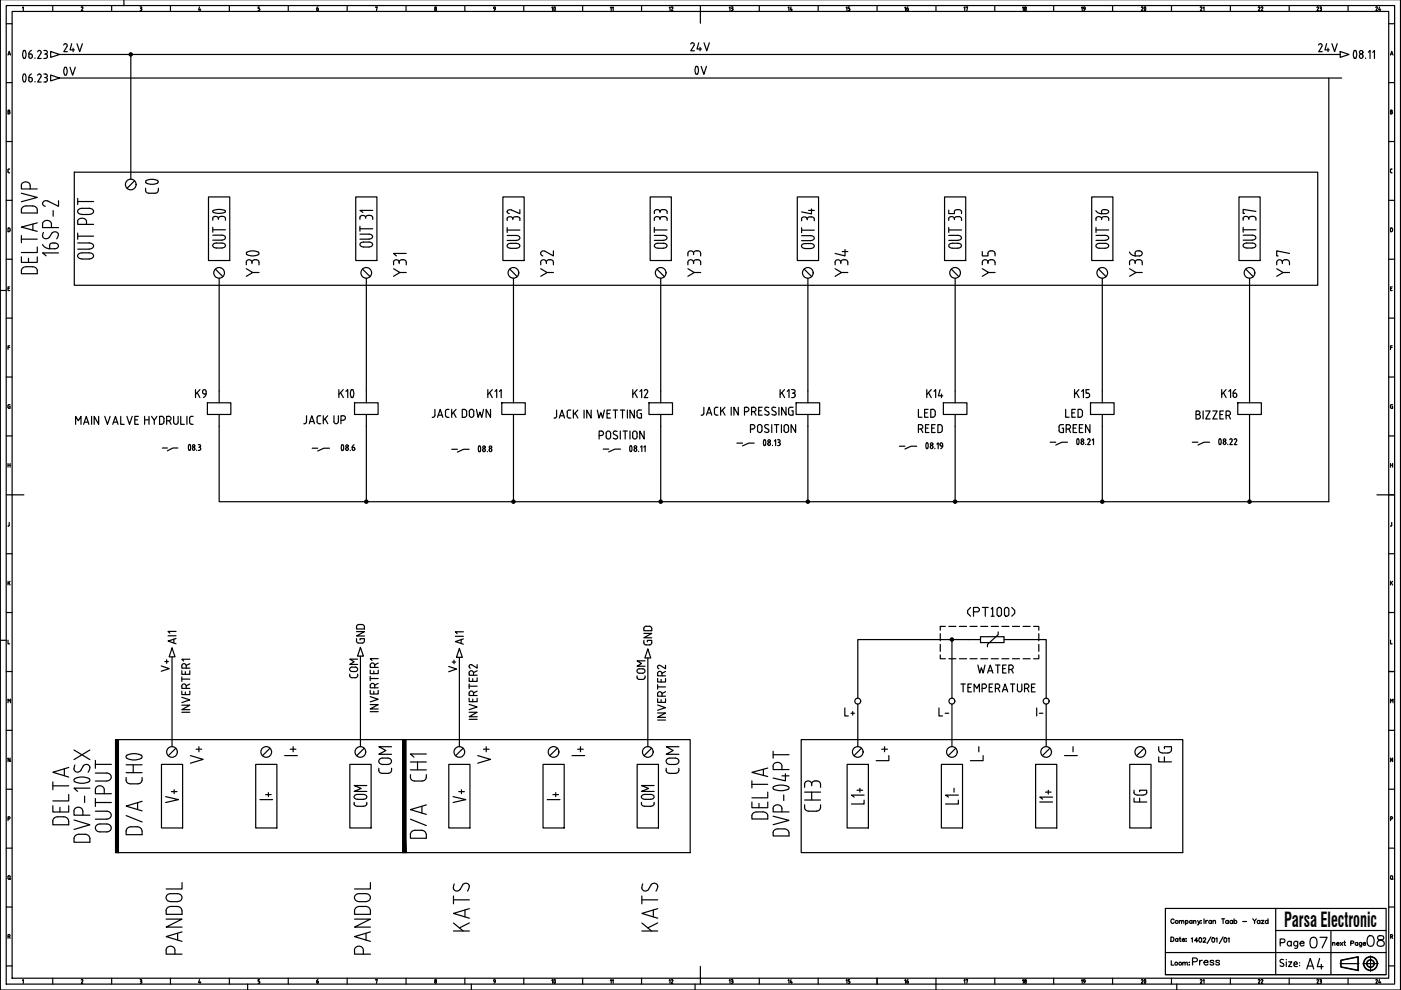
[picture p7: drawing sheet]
<svg xmlns="http://www.w3.org/2000/svg" width="297mm" height="210mm" viewBox="0 0 297 210" stroke-linecap="round" stroke-linejoin="round" font-family="sans-serif">
<!-- layer: 035 -->
<g fill="none" stroke="#000" stroke-width=".25">
<path d="M26.3 -.1v1.3M296.9 -.1v210h-296.8v-210M1.3 5h1.3M1.3 17.5h1.3M1.7 11.7l.3-.8 .2 .8M1.8 11.4h.3M2.6 2.4h291.8v205h-291.8zM4.8 1.6l.1-.1v.8M11.2 1.2v1.2M17.2 1.6l.2-.1h.2l-.4 .8h.4M23.7 1.2v1.2M29.7 1.5h.2"/>
<path d="M29.7 2.3h.2M29.8 1.8h.1M29.9 1.5l.1 .1-.1 .2 .2 .3-.2 .2M36.1 1.2v1.2M42.3 1.5l-.2 .6h.5M42.4 1.9v.4M48.6 1.2v1.2M54.7 2.3h.2M54.9 1.8l.2 .2-.2 .3M55 1.5h-.3v.3h.2M61.1 1.2v1.2M73.6 1.2v1.2"/>
<path d="M79.6 1.6l.4-.1-.2 .8M86.1 1.2v1.2M98.6 1.2v1.2M111 1.2v1.2M123.5 1.2v1.2M136 1.2v1.2M148.5 1.2v1.2M161 1.2v1.2M173.5 1.2v1.2M186 1.2v1.2M198.4 1.2v1.2M210.9 1.2v1.2"/>
<path d="M223.4 1.2v1.2M235.9 1.2v1.2M248.4 1.2v1.2M260.9 1.2v1.2M273.3 1.2v1.2M285.8 1.2v1.2M294.4 5h1.3M294.4 17.5h1.3M294.8 11.7l.3-.8 .2 .8M294.9 11.4h.4M1.3 30h1.3M1.7 36.4l.2 .2"/>
<path d="M1.9 35.8l-.2 .2v.4M1.9 36.6h.1M1.9 35.8h.1M294.4 30h1.3M294.8 36.4l.2 .2M294.8 23.7h.2M295 35.8l-.2 .2v.4M295 36.6h.2M295 35.8h.2M295 23.3l.2 .2-.2 .2 .2 .2v.2h-.4v-.7h.2M1.3 42.5h1.3M1.3 55h1.3"/>
<path d="M1.9 48.3l.2 .3v.4l-.2 .1M1.9 48.3h-.2v.8h.2M294.4 42.5h1.3M294.4 55h1.3M295 48.3l.3 .3-.1 .4-.2 .1M295 48.3h-.2v.8h.2M.1 61.6h1.2M1.3 67.5h1.3M1.3 79.9h1.3M1.7 61.2h.3M1.7 73.7h.4M2.1 60.8h-.4v.8h.4"/>
<path d="M2.1 73.3h-.4v.8M294.4 67.5h1.3M294.4 79.9h1.3M294.8 61.2h.3M294.8 73.7h.4M295.2 60.8h-.4v.8h.4M295.2 73.3h-.4v.8M1.3 92.4h1.3M294.4 92.4h1.3M294.8 98.3v.8M294.8 98.6h.5M295 85.8h-.1l-.1 .5 .2 .3"/>
<path d="M295 85.8h.3M295.1 86.1h.2v.5h-.3M295.3 98.3v.8M1.3 104.9h1.3M1.3 117.4h1.3M1.7 111.5h.1M2 110.8v.6l-.2 .1M294.4 104.9h1.3M294.4 117.4h1.3M294.8 111.5h.1M295.1 110.8v.6l-.2 .1M.1 135.8h1.2"/>
<path d="M1.3 129.9h1.3M1.7 135.7v.8h.4M294.4 129.9h1.3M294.8 135.7v.8h.4M294.8 123.2v.8M295 123.5l.3 .5M295.3 123.2l-.5 .5M1.3 142.4h1.3M1.3 154.8h1.3M294.4 142.4h1.3M294.4 154.8h1.3M1.3 167.3h1.3"/>
<path d="M1.3 179.8h1.3M1.7 173.6h.4v-.4h-.4v.8M294.4 167.3h1.3M294.4 179.8h1.3M294.8 173.6h.4v-.4h-.4v.8M295.3 160.7v.8l-.5-.8v.8M1.3 192.3h1.3M294.4 192.3h1.3M1.3 204.8h1.3M4.8 207.9l.1-.2v.8M11.2 207.4v1.3M17.2 207.8l.2-.1 .2 .1-.4 .7h.4"/>
<path d="M23.7 207.4v1.3M29.7 207.7h.2M29.7 208.5h.2M29.8 208h.1M29.9 207.7l.1 .2-.1 .1 .2 .3-.2 .2M36.1 207.4v1.3M42.3 207.7l-.2 .6h.5M42.4 208.1v.4M48.6 207.4v1.3M52.5 208.7v1.2M54.7 208.5h.2M54.9 208l.2 .2-.2 .3"/>
<path d="M55 207.7h-.3v.3h.2M61.1 207.4v1.3M73.6 207.4v1.3M79.6 207.8l.4-.1-.2 .8M86.1 207.4v1.3M98.6 207.4v1.3M99.9 208.7v1.2M111 207.4v1.3M123.5 207.4v1.3M136 207.4v1.3M147.4 208.7v1.2M148.5 207.4v1.3"/>
<path d="M161 207.4v1.3M173.5 207.4v1.3M186 207.4v1.3M198.4 207.4v2.5M210.9 207.4v1.3M223.4 207.4v1.3M235.9 207.4v1.3M248.4 207.4v1.3M249.5 208.7v1.2M260.9 207.4v1.3M273.3 207.4v1.3M285.8 207.4v1.3"/>
<path d="M294.5 204.8h1.2"/>
<circle cx="92.3" cy="2" r=".21"/>
<circle cx="92.3" cy="1.6" r=".18"/>
<circle cx="92.3" cy="208.3" r=".21"/>
<circle cx="92.3" cy="207.9" r=".18"/>
</g>
<!-- layer: 07 -->
<path d="M1.3 1.2h294.4v207.5h-294.4zM148.5 2.4v2.5M2.6 104.9h2.5M291.9 104.9h2.5M148.5 204.9v2.5" fill="none" stroke="#000" stroke-width=".25"/>
<g fill="none" stroke="#000" stroke-width=".25">
<path d="M12.6 11.5h271.5M12.6 16.5h271.9M27.7 11.5v26.5M281.7 16.5v89.9h-235.2v-16M46.5 59v23.9M77.7 59v23.9M108.9 59v23.9M140.1 59v23.9M171.3 59v23.9M202.5 59v23.9M233.7 59v23.9M264.9 59v23.9"/>
<path d="M77.7 90.4v16M108.9 90.4v16M140.1 90.4v16M171.3 90.4v16M202.5 90.4v16M233.7 90.4v16M264.9 90.4v16M36.5 139.3v19M76.4 139.1v19.2M97.4 139.4v18.9M137.4 139.5v18.8M201.8 135.6v12.4"/>
<path d="M205.4 135.6h-23.5v12.4M215.4 135.6h6.4v12.4M181.9 149.3v9M201.8 149.3v9M221.8 149.3v9"/>
</g>
<!-- layer: SYMS -->
<g fill="none" stroke="#000" stroke-width=".25">
<path d="M15.8 36.5h263.6v24h-263.6zM44.2 41.8h4.5v13.4h-4.5zM45.7 57.1l1.6 1.6M75.4 41.8h4.5v13.4h-4.5zM76.9 57.1l1.6 1.6M106.6 41.8h4.5v13.4h-4.5zM108.1 57.1l1.6 1.6M137.8 41.8h4.5v13.4h-4.5zM139.3 57.1l1.6 1.6M169 41.8h4.6v13.4h-4.6zM170.5 57.1l1.6 1.6M200.3 41.8h4.5v13.4h-4.5z"/>
<path d="M201.7 57.1l1.6 1.6M231.5 41.8h4.5v13.4h-4.5zM232.9 57.1l1.6 1.6M262.7 41.8h4.5v13.4h-4.5zM264.1 57.1l1.6 1.6M44 85.4h4.9v2.5h-4.9zM46.5 87.9v2.5M77.7 87.9v2.5M106.4 85.4h5v2.5h-5zM108.9 87.9v2.5M137.6 85.4h5v2.5h-5zM140.1 87.9v2.5"/>
<path d="M168.8 85.4h5v2.5h-5zM171.3 82.9v2.5M171.3 87.9v2.5M200 85.4h5v2.5h-5zM231.2 85.4h5v2.5h-5zM233.7 82.9v2.5M262.4 85.4h5v2.5h-5zM264.9 87.9v2.5M205.4 135.6h2.5M207.9 135h5v1.2h-5zM211.6 134v.6l-2.2 2v.5M212.9 135.6h2.5"/>
<path d="M24.5 156.8h60.9v24h-60.9zM25.1 156.8v24M37.3 158.6l-1.6 1.6M57.2 158.6l-1.5 1.6M77.2 158.6l-1.6 1.6M85.4 156.8h60.9v24h-60.9zM86 156.8v24M98.2 158.6l-1.6 1.6M118.2 158.6l-1.6 1.6M138.1 158.6l-1.5 1.6M169.9 156.8h80.9v24h-80.9zM182.7 158.6l-1.6 1.6"/>
<path d="M202.6 158.6l-1.6 1.6M222.6 158.6l-1.6 1.6M242.6 158.6l-1.6 1.6M34.2 162.1h4.5v13.4h-4.5zM54.2 162.1h4.5v13.4h-4.5zM74.2 162.1h4.5v13.4h-4.5zM95.2 162.1h4.4v13.4h-4.4zM115.1 162.1h4.5v13.4h-4.5zM135.1 162.1h4.5v13.4h-4.5zM179.6 162.1h4.5v13.4h-4.5zM199.6 162.1h4.5v13.4h-4.5zM219.6 162.1h4.5v13.4h-4.5z"/>
<path d="M239.5 162.1h4.5v13.4h-4.5z"/>
<circle cx="27.7" cy="11.5" r=".35"/>
<circle cx="27.7" cy="11.5" r=".12"/>
<circle cx="27.7" cy="11.5" r=".22"/>
<circle cx="46.5" cy="57.9" r="1.13"/>
<circle cx="77.7" cy="57.9" r="1.13"/>
<circle cx="108.9" cy="57.9" r="1.13"/>
<circle cx="140.1" cy="57.9" r="1.13"/>
<circle cx="171.3" cy="57.9" r="1.13"/>
<circle cx="202.5" cy="57.9" r="1.13"/>
<circle cx="233.7" cy="57.9" r="1.13"/>
<circle cx="264.9" cy="57.9" r="1.13"/>
<circle cx="77.7" cy="106.4" r=".35"/>
<circle cx="77.7" cy="106.4" r=".12"/>
<circle cx="77.7" cy="106.4" r=".22"/>
<circle cx="108.9" cy="106.4" r=".35"/>
<circle cx="108.9" cy="106.4" r=".12"/>
<circle cx="108.9" cy="106.4" r=".22"/>
<circle cx="140.1" cy="106.4" r=".35"/>
<circle cx="140.1" cy="106.4" r=".12"/>
<circle cx="140.1" cy="106.4" r=".22"/>
<circle cx="171.3" cy="106.4" r=".35"/>
<circle cx="171.3" cy="106.4" r=".12"/>
<circle cx="171.3" cy="106.4" r=".22"/>
<circle cx="202.5" cy="106.4" r=".35"/>
<circle cx="202.5" cy="106.4" r=".12"/>
<circle cx="202.5" cy="106.4" r=".22"/>
<circle cx="233.7" cy="106.4" r=".35"/>
<circle cx="233.7" cy="106.4" r=".12"/>
<circle cx="233.7" cy="106.4" r=".22"/>
<circle cx="264.9" cy="106.4" r=".35"/>
<circle cx="264.9" cy="106.4" r=".12"/>
<circle cx="264.9" cy="106.4" r=".22"/>
<circle cx="201.8" cy="135.6" r=".35"/>
<circle cx="201.8" cy="135.6" r=".12"/>
<circle cx="201.8" cy="135.6" r=".22"/>
<circle cx="36.5" cy="159.4" r="1.13"/>
<circle cx="56.4" cy="159.4" r="1.13"/>
<circle cx="76.4" cy="159.4" r="1.13"/>
<circle cx="97.4" cy="159.4" r="1.13"/>
<circle cx="117.4" cy="159.4" r="1.13"/>
<circle cx="137.3" cy="159.4" r="1.13"/>
<circle cx="181.9" cy="159.4" r="1.13"/>
<circle cx="201.8" cy="159.4" r="1.13"/>
<circle cx="221.8" cy="159.4" r="1.13"/>
<circle cx="241.8" cy="159.4" r="1.13"/>
</g>
<!-- layer: TAGS -->
<g fill="none" stroke="#000" stroke-width=".25">
<path d="M16.5 46.9a1.01 1.01 0 0 1 .9-.6 1.01 1.01 0 0 1 .9 .6v.7M16.5 51.5h2.4a.73 .73 0 0 1 .9 .9l-.9 .4M16.5 46.9v.7h3.3M16.5 52.8h2.4M16.5 50.1h3.3M16.5 42.1v1.3M16.5 49.4v1.3M16.5 42.7h3.3M16.7 53.8a4.2 4.2 0 0 1 2.6-.1 .6 .6 0 0 1 .5 .6 .6 .6 0 0 1-.5 .5 4.2 4.2 0 0 1-2.6-.1 .52 .52 0 0 1 0-.9zM16.7 44.4a4.2 4.2 0 0 1 2.6-.2 .6 .6 0 0 1 .5 .6 .6 .6 0 0 1-.5 .6 4.2 4.2 0 0 1-2.6-.1 .52 .52 0 0 1 0-.9zM45.1 49.9h1.9a.55 .55 0 0 1 .8 .5 .55 .55 0 0 1-.8 .5M45.1 50.9h2"/>
<path d="M45.1 48.7h2.7M45.1 46.3v.4M45.1 48.2v1M45.2 44.6l-.1 .2 .1 .2M45.3 45l1.4 .2 1-.2M45.3 44.6l1.4-.2 1 .2M45.3 51.7l1.7-.2a.56 .56 0 0 1 .8 .6 .56 .56 0 0 1-.7 .5h-1.3a.52 .52 0 0 1-.6-.2 .52 .52 0 0 1 .1-.7zM46.3 46.3v.2M47.2 45.9h.3l.3 .4M47.2 45.9a.71 .71 0 0 0-.9 .4 .65 .65 0 0 0-.6-.4 .65 .65 0 0 0-.6 .4M47.7 44.6l.1 .2-.1 .2M76.3 49.6h1.9a.55 .55 0 0 1 .8 .6 .55 .55 0 0 1-.8 .5"/>
<path d="M76.3 50.7h2M76.3 48.5h2.7M76.3 46.1v.4M76.3 48v1M76.5 51.5l1.7-.2a.56 .56 0 0 1 .8 .5 .56 .56 0 0 1-.7 .6h-1.2a.52 .52 0 0 1-.7-.3 .52 .52 0 0 1 .1-.6zM77.5 46.1v.2M78.1 45.7l-.5 .2-.1 .2a.65 .65 0 0 0-.6-.4 .65 .65 0 0 0-.6 .4M78.1 45.7a.7 .7 0 0 1 .9 .4M79 44.6h-2.7l.6 .4M79 46.1v.4M107.5 46.4a.65 .65 0 0 1 .6-.5 .65 .65 0 0 1 .6 .5M107.5 49.9h2a.55 .55 0 0 1 .7 .5 .55 .55 0 0 1-.7 .6"/>
<path d="M107.5 51h2M107.5 48.8h2.7M107.5 46.4v.4M107.5 48.3v1M107.7 51.7l1.8-.1a.56 .56 0 0 1 .7 .5 .56 .56 0 0 1-.7 .6l-1.2-.1a.52 .52 0 0 1-.7-.2 .52 .52 0 0 1 .1-.7zM108.7 46.4v.2M109.3 45.9l-.3 .1-.3 .4M109.3 45.9a.7 .7 0 0 1 .9 .5v.4M110.2 44.5v.8l-1.8-.8a.49 .49 0 0 0-.7 0 .49 .49 0 0 0 0 .7l.3 .1M138.7 49.9h2a.55 .55 0 0 1 .7 .5 .55 .55 0 0 1-.7 .5l-2 .1M138.7 48.8h2.7M138.7 48.2v1.1"/>
<path d="M139 51.7l1.7-.1a.56 .56 0 0 1 .7 .5 .56 .56 0 0 1-.7 .5h-1.2a.52 .52 0 0 1-.7-.2 .52 .52 0 0 1 .2-.7zM139.9 46.3a.81 .81 0 0 1 .9-.4 .81 .81 0 0 1 .6 .9M139.9 44.9a.81 .81 0 0 1 1-.4 .81 .81 0 0 1 .5 .8M139.9 46.3a.65 .65 0 0 0-.6-.4 .65 .65 0 0 0-.6 .4v.5M139.9 44.9a.65 .65 0 0 0-.6-.5 .65 .65 0 0 0-.6 .5v.4M139.9 44.9v.2M139.9 46.3v.3M169.9 46.4a.65 .65 0 0 1 .6-.4 .65 .65 0 0 1 .6 .4 .88 .88 0 0 1 1.5 0M170 50h1.9a.55 .55 0 0 1 .7 .5 .55 .55 0 0 1-.7 .5M170 51h1.9M170 48.8h2.6M170 46.4v.4"/>
<path d="M170 48.3v1M170.2 51.8l1.7-.2a.56 .56 0 0 1 .7 .6 .56 .56 0 0 1-.7 .5h-1.2a.52 .52 0 0 1-.7-.2 .52 .52 0 0 1 .2-.7zM171.1 46.4v.2M171.4 44.6h1.2M172 44.3v1.1l-2-.5M172.6 46.4v.4M201.2 49.9h1.9a.55 .55 0 0 1 .7 .5 .55 .55 0 0 1-.7 .5l-1.9 .1M201.2 44.5v.8h1.2v-.4M201.2 48.8h2.7M201.2 48.2v1.1M201.4 51.7l1.7-.1a.56 .56 0 0 1 .7 .5 .56 .56 0 0 1-.7 .5h-1.2a.52 .52 0 0 1-.6-.2 .52 .52 0 0 1 .1-.7zM202.4 46.3v.3"/>
<path d="M203.2 45.9l.6 .2 .1 .7M203.2 44.4l.6 .2 .1 .7M203.2 45.9a.71 .71 0 0 0-.9 .4 .65 .65 0 0 0-.6-.4 .65 .65 0 0 0-.6 .4l.1 .5M203.2 44.4a.71 .71 0 0 0-.9 .5M232.3 44.7a1.4 1.4 0 0 0 1.2 .6M232.4 49.9h1.9a.55 .55 0 0 1 .8 .5 .55 .55 0 0 1-.8 .5l-1.9 .1M232.4 48.8h2.7M232.4 48.2v1.1M232.6 51.7l1.7-.1a.55 .55 0 0 1 .8 .5 .55 .55 0 0 1-.8 .5h-1.2a.52 .52 0 0 1-.6-.2 .52 .52 0 0 1 .1-.7zM233.6 44.9v.4M233.6 46.3v.3M233.6 45.3h.9"/>
<path d="M233.6 46.3a.65 .65 0 0 0-.6-.4 .65 .65 0 0 0-.6 .4v.5M234.5 45.9l.5 .2 .1 .7M234.5 44.5h.3l.3 .4-.3 .3-.3 .1M234.5 45.9a.71 .71 0 0 0-.9 .4M234.5 44.5h-.7l-.3 .4M263.6 49.9h1.9a.55 .55 0 0 1 .8 .5 .55 .55 0 0 1-.8 .5M263.6 50.9h1.9M263.6 48.7h2.7M263.6 46.3v.4M263.6 48.2v1M264.3 51.5a.55 .55 0 0 0-.7 .6 .55 .55 0 0 0 .7 .5M264.3 51.5h1.2a.55 .55 0 0 1 .8 .6 .55 .55 0 0 1-.8 .5h-1.2"/>
<path d="M264.8 46.3v.2M265.4 45.9l-.6 .2v.2a.65 .65 0 0 0-.6-.4 .65 .65 0 0 0-.6 .4M265.4 45.9a.7 .7 0 0 1 .9 .4M266.3 44.8l-2.7-.4v.8h.3M266.3 46.3v.4M26.7 172.9l3.4 1.4M26.7 163.8h3.4M26.7 162.2h3.4M26.9 160.8l1.5 .3 1.5-.3M26.9 160.1l1-.3h1a1.03 1.03 0 0 1 1.2 .6l-.2 .4M27 175.6a2.42 2.42 0 0 1 3 .3l.1 1.1h-3.4v-.8zM28.2 162.2v1.6"/>
<path d="M29.2 170.2v1.4M30.1 169.9l-3.4 1 3.4 1M30.1 164.8a1.02 1.02 0 0 1-.5 1.3l-2 .1a.83 .83 0 0 1-.9-.8M181.7 167.5h1.2M182.3 167.1v.9M183.2 169.6v.9h-2.7M183.2 168.6h-2.7l.6 .4M202.3 167.1v.9M203.2 169.6v.9h-2.7M203.2 168.6h-2.7l.6 .4M220.5 170h2.7M221.7 168h1.1"/>
<path d="M222.3 167.5v.9M223.2 169h-2.7l.6 .4"/>
</g>
<!-- layer: MISC -->
<g fill="none" stroke="#000" stroke-width=".25">
<path d="M4.5 39.3a.97 .97 0 0 1 1-.7 .97 .97 0 0 1 .9 .7v.8M4.5 39.3v.8h3.4M4.5 54.5v1.1h3.4v-1.1M4.5 41l3.4 .9-3.4 .9M4.5 50.7h3.4M4.5 49.9v1.5M4.8 56.8a2.65 2.65 0 0 1 3 .2l.1 1h-3.4v-.6zM4.8 43.9a2.65 2.65 0 0 1 3 .3l.1 1h-3.4v-.7zM6 54.8v.8M7 47.5v1.3M7.9 52.4v1.1h-3.4M7.9 47.3l-3.4 .8 3.4 1"/>
<path d="M9 51.8l.5 .6 1 .3M9.2 49.3a.8 .8 0 0 0 .1 1.2 .8 .8 0 0 0 1.1-.2l.6-.8M10.2 42.6a.65 .65 0 0 0-1 .2 .65 .65 0 0 0 .4 .9M10.9 48.3v-.8a.96 .96 0 0 0-.9-.8 .96 .96 0 0 0-1 .8v.8h3.4M11 49.5a.8 .8 0 0 1 1.2-.1 .8 .8 0 0 1-.2 1.2M11.3 51.5l-.6 .2-.2 .4M11.3 51.5a.7 .7 0 0 1 .8 .2 .7 .7 0 0 1 .1 .9l-.6 .1h-1.1v-.6M11.3 44.7v1.1M12.4 53.6h-3.4l.8 .6M12.4 42.6v1.1l-2.2-1.1M15.7 159l3.4 2.1M19.1 159l-3.4 2.1"/>
<path d="M163.9 159.3v1.5M15.7 177.8v.8h3.4M15.7 173.9l3.4 1-3.4 1M15.7 172v.8h3.4M15.9 165.7l1.5 .4 1.5-.4M15.9 165.1l1.5-.4 1.5 .4M19.1 167.1h-3.4l.7 .7M163.9 173.1l3.4 .8-3.4 1M163.9 171.4v.7h3.4M163.9 162.4v.8h3.4M163.9 160h3.4M164.1 166.7l1-.2h1l1 .3 .2 .3a2.45 2.45 0 0 1-2.7 .4l-.5-.1"/>
<path d="M165.8 164.5h1.5M166.2 175.7a.94 .94 0 0 1 1.1 .9v.6h-3.4v-.6M166.5 164.1v1.5l-2.6-.6"/>
</g>
<!-- layer: DESC -->
<g fill="none" stroke="#000" stroke-width=".25">
<path d="M16 90v-1.7l.6 .9 .6-.9v1.7M17.7 90l.6-1.7 .5 1.7M17.9 89.5h.8M19.4 88.3v1.7M20.9 88.3v1.7l-.9-1.7v1.7M22.2 88.3l.6 1.7 .6-1.7M23.9 90l.6-1.7 .5 1.7M24.1 89.5h.8M25.6 88.3v1.7h.7M26.9 88.3l.6 1.7 .5-1.7M28.6 89h.6M29.3 88.3h-.7v1.7h.7"/>
<path d="M30.7 89h.9M30.7 88.3v1.7M31.6 88.3v1.7M32.1 88.3l.6 .8 .6-.8M32.7 89.1v.9M33.8 88.3h.7a1.15 1.15 0 0 1 0 1.6l-.7 .1zM35.3 89.2h.5a.47 .47 0 0 0 .5-.4 .47 .47 0 0 0-.5-.5h-.5v1.7M35.9 89.2l.4 .8M36.8 88.3v1.2M36.8 89.5a.48 .48 0 0 0 .5 .5 .48 .48 0 0 0 .5-.5M37.8 88.3v1.2M38.3 88.3v1.7h.8"/>
<path d="M39.6 88.3v1.7M40.9 88.3l-.6 .2-.1 1 .2 .4 .5 .1M65 88.2l-.1 1.4-.5 .2M65.6 89.8l.5-1.6 .6 1.6M65.7 89.4h.8M68 88.2l-.7 .2-.1 1 .2 .4h.6M68.5 88.2v1.6M68.9 88.8l.6 1M69.5 88.2l-1 1M70.8 88.2v1.2a.48 .48 0 0 0 .5 .4 .48 .48 0 0 0 .4-.4v-1.2M72.3 89.1h.5a.47 .47 0 0 0 .4-.5 .47 .47 0 0 0-.4-.4h-.5v1.6M92.2 88.1l-.2 .3-.4 .1"/>
<path d="M92.2 86.8v1.3M92.8 88.5l.5-1.7 .6 1.7M92.9 88h.8M94.5 87.2v1.1l.7 .2M95.2 86.8l-.5 .1-.2 .3M95.8 86.8v1.7M96.1 87.4l.6 1.1M96.7 86.8l-.9 1M98.9 87.3l-.2-.4-.7-.1v1.7l.7-.1 .2-.2v-.9M99.6 87a.48 .48 0 0 1 .5-.2 .48 .48 0 0 1 .3 .5v.7a.47 .47 0 0 1-.4 .5 .47 .47 0 0 1-.5-.5zM101 86.8l.4 1.7 .4-1.1 .3 1.1 .4-1.7M104 86.8v1.7l-.9-1.7v1.7"/>
<path d="M117.5 88.6h.2M118 86.9v1.3l-.4 .4M118.6 88.6l.5-1.7 .6 1.7M118.8 88.2h.7M121 86.9l-.5 .1a1.49 1.49 0 0 0-.2 1.4l.7 .2M121.6 86.9v1.7M121.9 87.6l.6 1M122.5 86.9l-.9 1.1M123.8 86.9v1.7M125.3 86.9v1.7l-.9-1.7v1.7M126.6 86.9l.4 1.7 .4-1.1 .4 1.1 .4-1.7M127 92.3h.5a.48 .48 0 0 0 .5-.4 .48 .48 0 0 0-.5-.5h-.5v1.7"/>
<path d="M128.5 91.9a.48 .48 0 0 1 .5-.5 .48 .48 0 0 1 .5 .5v.7a.48 .48 0 0 1-.5 .5 .48 .48 0 0 1-.5-.5M128.5 91.9v.7M128.7 87.7h.6M129.4 86.9h-.7v1.7h.7M130 86.9h.9M130.2 92.1l.5 .3a.42 .42 0 0 1 .1 .6 .42 .42 0 0 1-.6 0l-.2-.1M130.5 86.9v1.7M130.8 91.5a.44 .44 0 0 0-.6-.1 .44 .44 0 0 0 0 .7M131.5 91.4v1.7M131.5 86.9h.9M132 86.9v1.7M132.1 91.4h.9"/>
<path d="M132.6 91.4v1.7M133 86.9v1.7M133.6 91.4v1.7M134.1 91.9a.48 .48 0 0 1 .5-.5 .48 .48 0 0 1 .5 .5v.7a.48 .48 0 0 1-.5 .5 .48 .48 0 0 1-.5-.5M134.1 91.9v.7M134.5 86.9v1.7l-.9-1.7v1.7M136 86.9l-.7 .1a1.28 1.28 0 0 0 0 1.6h.7v-.9h-.3M136.6 91.4v1.7l-1-1.7v1.7M149.2 86.4v1.3a.42 .42 0 0 1-.5 .3M149.8 88l.6-1.6 .5 1.6M150 87.6h.8M151.9 88h.3"/>
<path d="M152.2 86.4h-.5l-.2 .4v1l.4 .2M152.8 86.4v1.6M153.1 87l.6 1M153.7 86.4l-.9 1M155 86.4v1.6M156.5 86.4v1.6l-.9-1.6v1.6M157.8 87.3h.5a.47 .47 0 0 0 .5-.5 .47 .47 0 0 0-.5-.4h-.5v1.6M159.3 87.3h.5a.47 .47 0 0 0 .5-.5 .47 .47 0 0 0-.5-.4h-.5v1.6M159.6 90a.48 .48 0 0 1 .4 .5 .48 .48 0 0 1-.4 .5h-.5M159.6 90h-.5v1.7M159.9 87.3l.4 .7M160.7 90.3a.48 .48 0 0 1 .5-.3 .48 .48 0 0 1 .4 .5v.7a.47 .47 0 0 1-.5 .5 .47 .47 0 0 1-.5-.5z"/>
<path d="M160.9 87.1h.5M161.6 86.4h-.7v1.6h.7M162.3 90.7l.5 .3a.42 .42 0 0 1 .1 .6 .42 .42 0 0 1-.6 0l-.2-.1M162.5 90l.5 .1M162.5 90l-.4 .3 .2 .4M162.9 87.3a.42 .42 0 0 1 0 .7 .42 .42 0 0 1-.6-.1l-.2-.1M163 86.4a.45 .45 0 0 0-.7 0 .45 .45 0 0 0 0 .6l.6 .3M163.6 90v1.7M164 86.3l-.3 .2v.3l.7 .5M164.2 90h.9M164.4 87.3a.42 .42 0 0 1 0 .7 .42 .42 0 0 1-.6-.1l-.2-.1M164.6 90v1.7"/>
<path d="M165.1 86.4v1.6M165.7 90v1.7M166.2 90.5a.48 .48 0 0 1 .5-.5 .48 .48 0 0 1 .5 .5v.7a.48 .48 0 0 1-.5 .5 .48 .48 0 0 1-.5-.5M166.3 90.5v.7M166.7 86.4v1.6l-1-1.6v1.6M167.2 86.8v1l.2 .2h.8v-.9h-.3M168.7 90v1.7l-1-1.7v1.7M253.6 87.1h.4a.37 .37 0 0 1 .4 .4 .37 .37 0 0 1-.4 .4 .48 .48 0 0 1 .5 .5 .48 .48 0 0 1-.5 .4h-.4zM253.6 87.9h.4M255.1 87.1v1.7M255.6 87.1h1l-1 1.7h1M257.1 87.1h1l-1 1.7h1"/>
<path d="M258.6 87.9h.6M259.4 87.1h-.8v1.7h.8M260 88.1h.4a.48 .48 0 0 0 .5-.5 .48 .48 0 0 0-.5-.5h-.4v1.7M260.5 88.1l.4 .7M40.2 139.8h-1.6l.3 .4M80.2 139.7h-1.7l.4 .3M38.6 149.5h1.6l-1.6 1h1.6M38.6 147.8l1.6 .6-1.6 .6M38.6 146.5v.8h1.6v-.8M38.6 142.2v.8h1.6v-.8M38.6 151h1.6M38.6 144h1.6"/>
<path d="M39.3 142.4v.6M39.3 146.7v.6M39.5 146v-.5a.47 .47 0 0 0-.5-.5 .47 .47 0 0 0-.4 .5v.5h1.6M39.5 141.7v-.5a.47 .47 0 0 0-.5-.5 .47 .47 0 0 0-.4 .5v.5h1.6M40.2 145l-.7 .4M40.2 140.7l-.7 .4M78.5 149.4h1.7l-1.7 .9h1.7M78.5 147.7l1.7 .6-1.7 .5M78.5 146.4v.7h1.7v-.7M78.5 142.1v.7h1.7v-.7M78.5 150.9h1.7M78.5 143.9h1.7"/>
<path d="M78.5 143.4v.9M79.3 142.3v.5M79.3 146.6v.5M79.4 145.8v-.4a.48 .48 0 0 0-.4-.5 .48 .48 0 0 0-.5 .5v.4h1.7M79.4 141.5v-.5a.48 .48 0 0 0-.4-.4 .48 .48 0 0 0-.5 .4v.5h1.7M80.2 144.9l-.8 .4M80.2 140.6l-.8 .4M99.4 147a.48 .48 0 0 1 .5-.5 .48 .48 0 0 1 .5 .5v.5M99.4 142.7a.48 .48 0 0 1 .5-.5 .48 .48 0 0 1 .5 .5v.5M99.5 151h1.7l-1.7 1h1.7M99.5 149.3l1.7 .6-1.7 .6M99.5 148v.8h1.7v-.8"/>
<path d="M99.5 147v.5h1.7M99.5 143.7v.8h1.7v-.8M99.5 142.7v.5h1.7M99.5 145v1M99.5 152.5h1.7M99.5 145.5h1.7M100.2 143.9v.6M100.2 148.2v.6M101.2 140.9v.8l-1.2-.7a.37 .37 0 0 0-.5 .3M101.2 146.5l-.8 .4M101.2 142.2l-.8 .4M139.4 147.1a.48 .48 0 0 1 .5-.4 .48 .48 0 0 1 .5 .4v.5"/>
<path d="M139.4 142.8a.48 .48 0 0 1 .5-.5 .48 .48 0 0 1 .5 .5M139.4 151.2h1.7l-1.7 .9h1.7M139.4 149.5l1.7 .5-1.7 .6M139.4 148.2v.7h1.7v-.7M139.4 147.1v.5h1.7M139.4 143.9v.7h1.7v-.7M139.4 142.8v.5h1.7M139.4 152.7h1.7M139.4 145.6h1.7M140.2 144.1v.5M140.2 148.4v.5M140.4 142.8v.5"/>
<path d="M141.1 141v.8l-1.1-.7a.38 .38 0 0 0-.6 .2 .38 .38 0 0 0 .3 .5M141.1 146.7l-.7 .3M141.1 142.4l-.7 .3M96.1 197.4h3.4M96.1 195.7l2.1 1.7M96.1 190.8h3.4M96.1 190v1.6M96.3 187.4a.87 .87 0 0 0-.1 1.1 .87 .87 0 0 0 1 .4l.3-.3M97.6 188.6l.5-1a.81 .81 0 0 1 1.2-.1 .81 .81 0 0 1 0 1.2l-.2 .2M98.6 192.9v1.5M99.5 192.7l-3.4 1 3.4 1M99.5 195.7l-2.1 1"/>
<path d="M136.1 197.4h3.4M136.1 190.8h3.4M136.1 195.7l2 1.7M136.1 190v1.6M136.3 187.4a.87 .87 0 0 0-.2 1.1 .87 .87 0 0 0 1.1 .4l.3-.3M137.5 188.6l.5-1a.81 .81 0 0 1 1.3-.1 .81 .81 0 0 1-.1 1.2l-.1 .2M138.5 192.9v1.5M139.5 192.7l-3.4 1 3.4 1M139.5 195.7l-2.1 1"/>
</g>
<!-- layer: XREF -->
<g fill="none" stroke="#000" stroke-width=".25">
<path d="M5 10.8h.4M5 10.8a1.22 1.22 0 0 0 .2 1.6l.2-.1a1.65 1.65 0 0 0-.1-1.5M5.1 15.7h.1a1.18 1.18 0 0 1 0 1.7l-.2-.1a1.51 1.51 0 0 1 .1-1.6zM6.1 12a.37 .37 0 0 0 .4 .4 .37 .37 0 0 0 .3-.4M6.1 17a.37 .37 0 0 0 .4 .4 .37 .37 0 0 0 .3-.4M6.7 10.7l-.4 .3-.2 .4M6.7 15.7l-.4 .3-.2 .4M6.8 11.8l-.2-.3h-.5v.5M6.8 16.8l-.2-.3-.5-.1v.6M6.9 11.8v.2M6.9 16.8v.2M7.4 12.3v.1"/>
<path d="M7.4 17.3v.1M287.1 10.8h.4M287.1 10.8a1.58 1.58 0 0 0 0 1.5M287.5 10.8a1.22 1.22 0 0 1-.2 1.6l-.2-.1M288.2 12a.37 .37 0 0 0 .4 .4 .37 .37 0 0 0 .4-.4M288.2 12a.41 .41 0 0 1 .4-.6 .41 .41 0 0 1 .4 .6M289.5 12.3v.1M290.1 11.1l.4-.4v1.7M291 11.1l.4-.4v1.7M34.4 95h1.1M37.7 95h-1.1l-1.1 .6M40.1 94.3l-.1 .9 .2 .3 .2-.6-.1-.6"/>
<path d="M40.1 94.3h.2M41.7 95.4v.1M42 94.3h.5v.4l-.2 .1M42 95.5h.3M42.2 94.8l.3 .1v.2M42.5 95.2l-.2 .3M42.6 95.1v.1M66.2 95h1.2M69.9 95h-1.2l-1.3 .6M72.5 94.3a.68 .68 0 0 1 0 1.2l-.2-.6zM74.3 95.5h.1M74.7 94.9l.1 .6h.3l.1-.4"/>
<path d="M74.7 94.9h.3M74.9 94.8l.3 .3M75.1 94.3l-.4 .6M95.8 95.3h1.2M99.4 95.3h-1.1l-1.3 .6M101.5 94.6h.3M101.5 95.7h.3M101.5 94.6l-.1 .6 .1 .5M101.8 94.6l.1 .6-.1 .5M103.3 95.7v.1M127.9 95.2h1.2M131.6 95.2h-1.2l-1.3 .6"/>
<path d="M133.7 94.5a.7 .7 0 0 1 0 1.2l-.2-.6zM135.4 95.7v.1M135.8 94.8l.3-.3v1.3M136.5 94.8l.3-.3v1.3M156.2 94h1.2M159.9 94h-1.2l-1.3 .5M162 93.3a.7 .7 0 0 1 0 1.2l-.2-.6zM162.8 94.1v.2l.3 .2 .2-.3M162.8 94l.3-.2 .2 .2M163.4 94.1v.1M163.8 94.4v.1M164.2 93.5l.3-.3v1.3"/>
<path d="M164.9 93.2l.5 .2v.2l-.3 .2M165 93.8h.1M165.1 93.8l.3 .2M165.4 94.1l-.1 .3-.4 .1M190.7 94.6h1.2M194.4 94.6h-1.2l-1.3 .6M196.4 95.1h.3M196.4 93.9l-.1 .6 .1 .5M196.7 93.9l.1 .6-.1 .5M197.3 94.9l.2 .2 .3-.2M197.3 94.9a.3 .3 0 0 1 .2-.5 .3 .3 0 0 1 .3 .5M198.2 95.1h.1"/>
<path d="M198.6 94.2l.3-.3v1.2M199.9 94.2v.4l-.5-.1-.1-.2M199.9 94.5l-.5 .6M226.3 93.8h-1.1l-1.4 .6M252.8 93.8h1.2M256.5 93.8h-1.2l-1.3 .6M258.6 93a.68 .68 0 0 1 0 1.3l-.2-.7zM259.9 93.9a.27 .27 0 0 0-.4-.2 .27 .27 0 0 0 0 .4 .27 .27 0 0 0 .4-.1M259.9 93.9v.1M260.3 94.2v.1M260.7 93.2l.3-.2 .2 .2v.2M261.2 93.5l-.5 .8h.6"/>
<path d="M261.7 93.2l.3-.2 .2 .2v.2M262.2 93.5l-.5 .8h.5M35.6 134.8h1.7M36.9 135.5v.8M37.3 135.4l-1.7 .5 1.7 .6M37.3 133.9h-1.7l.4 .4M96.5 134.9h1.7M97.8 135.6v.8M98.2 135.5l-1.7 .5 1.7 .6M98.2 134h-1.7l.4 .3"/>
<circle cx="288.6" cy="11.1" r=".37"/>
<circle cx="41" cy="95.1" r=".29"/>
<circle cx="41" cy="94.5" r=".25"/>
<circle cx="73.5" cy="95.2" r=".31"/>
<circle cx="73.6" cy="94.6" r=".26"/>
<circle cx="102.6" cy="95.4" r=".32"/>
<circle cx="102.6" cy="94.8" r=".26"/>
<circle cx="103.9" cy="95.4" r=".32"/>
<circle cx="104" cy="94.8" r=".26"/>
<circle cx="134.7" cy="95.4" r=".32"/>
<circle cx="134.7" cy="94.8" r=".26"/>
<circle cx="163.1" cy="93.5" r=".26"/>
<circle cx="197.5" cy="94.2" r=".26"/>
<circle cx="259.6" cy="93.3" r=".26"/>
</g>
<!-- layer: LOCBOX -->
<g fill="none" stroke="#000" stroke-width=".25">
<path d="M199.4 138.9v.8h1M199.4 134.4v1.5M199.4 136.6v1.5M200.4 132.8h-1v.8M201.2 139.7h1.5M201.2 132.8h1.5M203.4 139.7h1.5M203.4 132.8h1.5M205.7 132.8h1.5M205.8 128.8l-.6 .6v.6l.6 .7M206.4 129.7h.9l.4-.3v-.3l-.4-.3h-.9v1.9M207.9 132.8h1.5"/>
<path d="M208.3 128.8h1.2M208.9 128.8v1.9M210.1 129.1l.4-.3v1.9M210.1 130.7h.7M210.2 132.8h1.5M211.4 129.1l.3-.3h.3l.3 .3v1.3l-.3 .3h-.3l-.3-.3zM212.4 132.8h1.5M213.3 128.8h.3l.3 .3v1.3l-.3 .3h-.3l-.3-.3v-1.3zM214.5 128.8l.6 .6v.6l-.6 .7M214.7 132.8h1.5M216.9 139.7h1.5M216.9 132.8h1.5"/>
<path d="M219.1 132.8h1.1v.8M220.2 138.9v.8h-1.1M220.2 134.4v1.5M220.2 136.6v1.5"/>
</g>
<!-- layer: SYMS -->
<g fill="#000" stroke="#000" stroke-width=".21">
<path d="M24.5 156.8l.6 24v-24zM24.5 156.8l.6 24h-.6z"/>
<path d="M85.4 156.8l.6 24v-24zM85.4 156.8l.6 24h-.6z"/>
</g>
<!-- layer: 0 -->
<g fill="none" stroke="#000" stroke-width=".25">
<path d="M247.1 192.6h46.8v14h-46.8zM248.2 198.7h.4a.49 .49 0 0 1 .3 .5 .49 .49 0 0 1-.3 .4h-.4zM248.9 195.1a.39 .39 0 0 0-.5-.1 .39 .39 0 0 0 0 .6 .39 .39 0 0 0 .5 0M249.7 199.1a.3 .3 0 0 0-.4 0 .3 .3 0 0 0 0 .4 .3 .3 0 0 0 .4 0M249.7 199v.6M250 195.3l.5-.1v.6M250 195.2v.6M250 199h.3M250.2 198.7v.7l.2 .2M250.5 195.3l.5-.1v.6M250.7 199.3h.5a.31 .31 0 0 0-.5-.2 .31 .31 0 0 0 0 .5 .31 .31 0 0 0 .5-.1M251.4 195.3a.3 .3 0 0 1 .4 0 .3 .3 0 0 1 0 .4 .3 .3 0 0 1-.4 0"/>
<path d="M251.4 195.2v.9M251.5 199.5h.1M251.5 199h.1M252.6 199l.2-.2v1M252.7 195.3a.3 .3 0 0 0-.4 0 .3 .3 0 0 0 0 .4 .3 .3 0 0 0 .4 0M252.7 195.2v.6M253.1 195.3l.4-.1v.6M253.1 195.2v.6M253.9 195.2l.3 .6 .3-.6M253.9 199.4h-.6l.4-.6v1M254.2 195.8l-.3 .3M254.3 198.9a.43 .43 0 0 1 .5 .4 .43 .43 0 0 1-.5 .4l-.1-.3z"/>
<path d="M254.6 195.7h.1M254.6 195.2h.1M255.1 199l.2-.2 .3 .2-.5 .8h.6M255.3 194.8v1M255.7 195.1v.7M256 195.1l-.3 .3M256.7 198.6l-.8 1.5M256.8 195.3a.32 .32 0 0 0-.4 0 .32 .32 0 0 0 0 .4 .32 .32 0 0 0 .4 0M256.8 195.1v.7M257.1 198.9a.43 .43 0 0 1 .4 .4 .43 .43 0 0 1-.4 .4l-.2-.3zM257.2 195.3l.2-.2 .3 .1v.6M257.2 195.1v.7"/>
<path d="M257.8 199l.2-.2v1M259 194.8h.7M259.3 198.6l-.8 1.5M259.3 194.8v1M259.6 198.9a.43 .43 0 0 1 .5 .4 .43 .43 0 0 1-.5 .4l-.1-.3zM260.4 199l.2-.2v1M260.4 195.3a.32 .32 0 0 0-.5 0 .32 .32 0 0 0 0 .4 .32 .32 0 0 0 .5 0M260.4 195.1v.7M261.3 195.3a.32 .32 0 0 0-.4 0 .32 .32 0 0 0 0 .4 .32 .32 0 0 0 .4 0M261.3 195.1v.7M261.6 195.3a.32 .32 0 0 1 .5 0 .32 .32 0 0 1 0 .4 .32 .32 0 0 1-.5 0M261.6 194.8v1"/>
<path d="M263.5 195.4h.8M265.6 194.8l.4 .5 .4-.5M266 195.3v.5M267.1 195.3a.32 .32 0 0 0-.4 0 .32 .32 0 0 0 0 .4 .32 .32 0 0 0 .4 0M267.1 195.1v.7M267.4 195.1h.6l-.6 .7h.6M268.8 195.3a.32 .32 0 0 0-.4 0 .32 .32 0 0 0 0 .4 .32 .32 0 0 0 .4 0M268.8 194.8v1M270.5 192.6v14M270.5 197.3h23.4M284.2 199.8l.5 .6M284.7 199.8l-.5 .6"/>
<path d="M284.9 199.8h.3M285.1 199.5v.8l.2 .1M286.4 200h.5l.1-.3-.2-.2h-.4v.9M247.1 202h46.8M247.1 206.6h46.8M248.3 203.7v.9h.6M250.8 204.2l.4-.1 .1 .5M250.8 204v.6M251.3 204.2l.4-.1v.5M252.1 204h.1M252.1 204.5h.1M252.8 203.9l.9-.1 .2-.2-.1-.3-1-.2v1.5"/>
<path d="M254.3 203.6v1M254.9 203.6a.47 .47 0 0 0-.6 .4M255.3 204h.8a.48 .48 0 0 0-.5-.3 .48 .48 0 0 0-.4 .5 .48 .48 0 0 0 .4 .4l.5-.2M257.4 203.8l-.3-.2-.5 .1v.3l.7 .2 .1 .2-.3 .2-.5-.1v-.1M258.6 203.8l-.3-.2-.5 .1v.1l.7 .4v.3l-.5 .1-.2-.2M271.6 204.1l.4 .2a.37 .37 0 0 1 .1 .5 .37 .37 0 0 1-.6 0l-.1-.1M271.7 203.4l-.3 .3 .2 .3M272.7 203.9v1M273.2 203.9h.7l-.7 1h.7M274.4 204.4h.6v-.2a.33 .33 0 0 0-.3-.3 .33 .33 0 0 0-.3 .4v.4l.2 .2M284.1 204.3h4M284.3 203.6l3.7-.8v3l-3.7-.7z"/>
<path d="M284.3 203.6l3.6-.7v2.8l-3.6-.7zM289 204.3h3.2M290.6 202.7v3.2"/>
<circle cx="249.5" cy="195.5" r=".31"/>
<circle cx="249.4" cy="204.3" r=".31"/>
<circle cx="250.2" cy="204.3" r=".31"/>
<circle cx="290.6" cy="204.3" r="1.49"/>
<circle cx="290.6" cy="204.3" r="1.41"/>
<circle cx="290.6" cy="204.3" r=".81"/>
<circle cx="290.6" cy="204.3" r=".75"/>
</g>
<g font-size="8.4">
<text x="35.6" y="44.1" transform="rotate(-90 35.6 44.1)">C0</text>
<text x="57.1" y="60" transform="rotate(-90 57.1 60)">Y30</text>
</g>
<g font-size="7.1">
<text x="175.3" y="173.2" transform="rotate(-90 175.3 173.2)">CH3</text>
<text x="15.9" y="176.4" transform="rotate(-90 15.9 176.4)">DELTA</text>
<text x="91.7" y="179.2" transform="rotate(-90 91.7 179.2)">D/A CH1</text>
<text x="164" y="175.3" transform="rotate(-90 164 175.3)">DELTA</text>
<text x="39.9" y="203.6" transform="rotate(-90 39.9 203.6)">PANDOL</text>
</g>
<g font-size="6.6">
<text x="10.2" y="18">0V</text>
<text x="143.9" y="17.6">0V</text>
<text x="24.7" y="177.8" transform="rotate(-90 24.7 177.8)">OUTPUT</text>
<text x="79.7" y="203.6" transform="rotate(-90 79.7 203.6)">PANDOL</text>
</g>
<g font-size="6.2">
<text x="87.5" y="60" transform="rotate(-90 87.5 60)">Y31</text>
<text x="118.5" y="60" transform="rotate(-90 118.5 60)">Y32</text>
<text x="149.9" y="60" transform="rotate(-90 149.9 60)">Y33</text>
<text x="181" y="60" transform="rotate(-90 181 60)">Y34</text>
<text x="212.4" y="60" transform="rotate(-90 212.4 60)">Y35</text>
<text x="243.4" y="60" transform="rotate(-90 243.4 60)">Y36</text>
<text x="70.9" y="86.1">K10</text>
<text x="44.4" y="163" transform="rotate(-90 44.4 163)">V+</text>
<text x="84.3" y="165.1" transform="rotate(-90 84.3 165.1)">COM</text>
<text x="145.3" y="165.1" transform="rotate(-90 145.3 165.1)">COM</text>
<text x="189.8" y="162.6" transform="rotate(-90 189.8 162.6)">L+</text>
<text x="249.8" y="162.6" transform="rotate(-90 249.8 162.6)">FG</text>
<text x="34.2" y="171.4">V+</text>
<text x="79" y="172.5" transform="rotate(-90 79 172.5)">COM</text>
<text x="140.1" y="172.5" transform="rotate(-90 140.1 172.5)">COM</text>
<text x="239.5" y="171.4">FG</text>
</g>
<g font-size="5.7">
<text x="274.5" y="60" transform="rotate(-90 274.5 60)">Y37</text>
<text x="105.1" y="163" transform="rotate(-90 105.1 163)">V+</text>
<text x="209.5" y="162.6" transform="rotate(-90 209.5 162.6)">L-</text>
<text x="99.8" y="171.4" transform="rotate(-90 99.8 171.4)">V+</text>
</g>
<g font-size="5.3">
<text x="59.6" y="161.6">I+</text>
<text x="120.3" y="161.6">I+</text>
<text x="224.7" y="161.6">I-</text>
<text x="276.9" y="202.1">07</text>
<text x="288.9" y="201.8">08</text>
<text x="276.2" y="206.7">A4</text>
</g>
<g font-size="4.9">
<text x="145.7" y="12">24V</text>
<text x="12.7" y="12.3">24V</text>
<text x="278.7" y="12.3">24V</text>
<text x="40.6" y="85.7">K9</text>
<text x="193.7" y="89.6">LED</text>
<text x="225.1" y="89.6">LED</text>
<text x="258.2" y="85.4">K16</text>
<text x="78.7" y="137.6" transform="rotate(-90 78.7 137.6)">GND</text>
<text x="139.3" y="137.9" transform="rotate(-90 139.3 137.9)">GND</text>
<text x="37" y="143.6" transform="rotate(-90 37 143.6)">V+</text>
<text x="98.1" y="143.6" transform="rotate(-90 98.1 143.6)">V+</text>
<text x="206.4" y="143.9">WATER</text>
<text x="137.9" y="145.3" transform="rotate(-90 137.9 145.3)">COM</text>
<text x="178.2" y="153.1">L+</text>
<text x="198.3" y="153.1">L-</text>
<text x="270.6" y="202.1">Page</text>
</g>
<g font-size="4.4">
<text x="115.4" y="3.9">10</text>
<text x="240.6" y="3.9">20</text>
<text x="102.7" y="85.4">K11</text>
<text x="133.3" y="85.4">K12</text>
<text x="164.4" y="85.4">K13</text>
<text x="195.4" y="85.4">K14</text>
<text x="226.8" y="85.4">K15</text>
<text x="193.7" y="92.8">REED</text>
<text x="223.7" y="92.8">GREEN</text>
<text x="76.9" y="145" transform="rotate(-90 76.9 145)">COM</text>
<text x="202.8" y="147.8">TEMPERATURE</text>
<text x="54.3" y="170.7">I+</text>
<text x="115" y="170.7">I+</text>
<text x="115.4" y="209.9">10</text>
<text x="240.6" y="209.9">20</text>
</g>
<text font-size="4.3" x="272.3" y="196.5">Parsa Electronic</text>
<text font-size="4" x="222.2" y="153.1" transform="rotate(-90 222.2 153.1)">I-</text>
<g font-size="3.5">
<text x="66.3" y="3.5">6</text>
<text x="103.4" y="3.5">9</text>
<text x="128.4" y="3.5">11</text>
<text x="141.1" y="3.5">12</text>
<text x="153.8" y="3.5">13</text>
<text x="166.2" y="3.5">14</text>
<text x="181.3" y="3.5" transform="rotate(-90 181.3 3.5)">15</text>
<text x="190.9" y="3.5">16</text>
<text x="206.4" y="3.5" transform="rotate(-90 206.4 3.5)">17</text>
<text x="215.9" y="3.5">18</text>
<text x="228.2" y="3.5">19</text>
<text x="256.5" y="3.5" transform="rotate(-90 256.5 3.5)">21</text>
<text x="268.8" y="3.5" transform="rotate(-90 268.8 3.5)">22</text>
<text x="278.3" y="3.5">23</text>
<text x="290.7" y="3.5">24</text>
<text x=".7" y="25.4">B</text>
<text x=".7" y="87.8">G</text>
<text x=".7" y="100.2">H</text>
<text x=".7" y="125.2">K</text>
<text x=".7" y="150.3">M</text>
<text x="293.9" y="150.3">M</text>
<text x=".7" y="162.6">N</text>
<text x=".7" y="187.7">Q</text>
<text x="293.9" y="187.7">Q</text>
<text x=".7" y="200">R</text>
<text x="66.3" y="209.5">6</text>
<text x="103.4" y="209.5">9</text>
<text x="128.4" y="209.5">11</text>
<text x="141.1" y="209.5">12</text>
<text x="153.8" y="209.5">13</text>
<text x="166.2" y="209.5">14</text>
<text x="181.3" y="209.5" transform="rotate(-90 181.3 209.5)">15</text>
<text x="190.9" y="209.5">16</text>
<text x="206.4" y="209.5" transform="rotate(-90 206.4 209.5)">17</text>
<text x="215.9" y="209.5">18</text>
<text x="228.2" y="209.5">19</text>
<text x="256.5" y="209.5" transform="rotate(-90 256.5 209.5)">21</text>
<text x="268.8" y="209.5" transform="rotate(-90 268.8 209.5)">22</text>
<text x="278.3" y="209.5">23</text>
<text x="290.7" y="209.5">24</text>
</g>
</svg>
